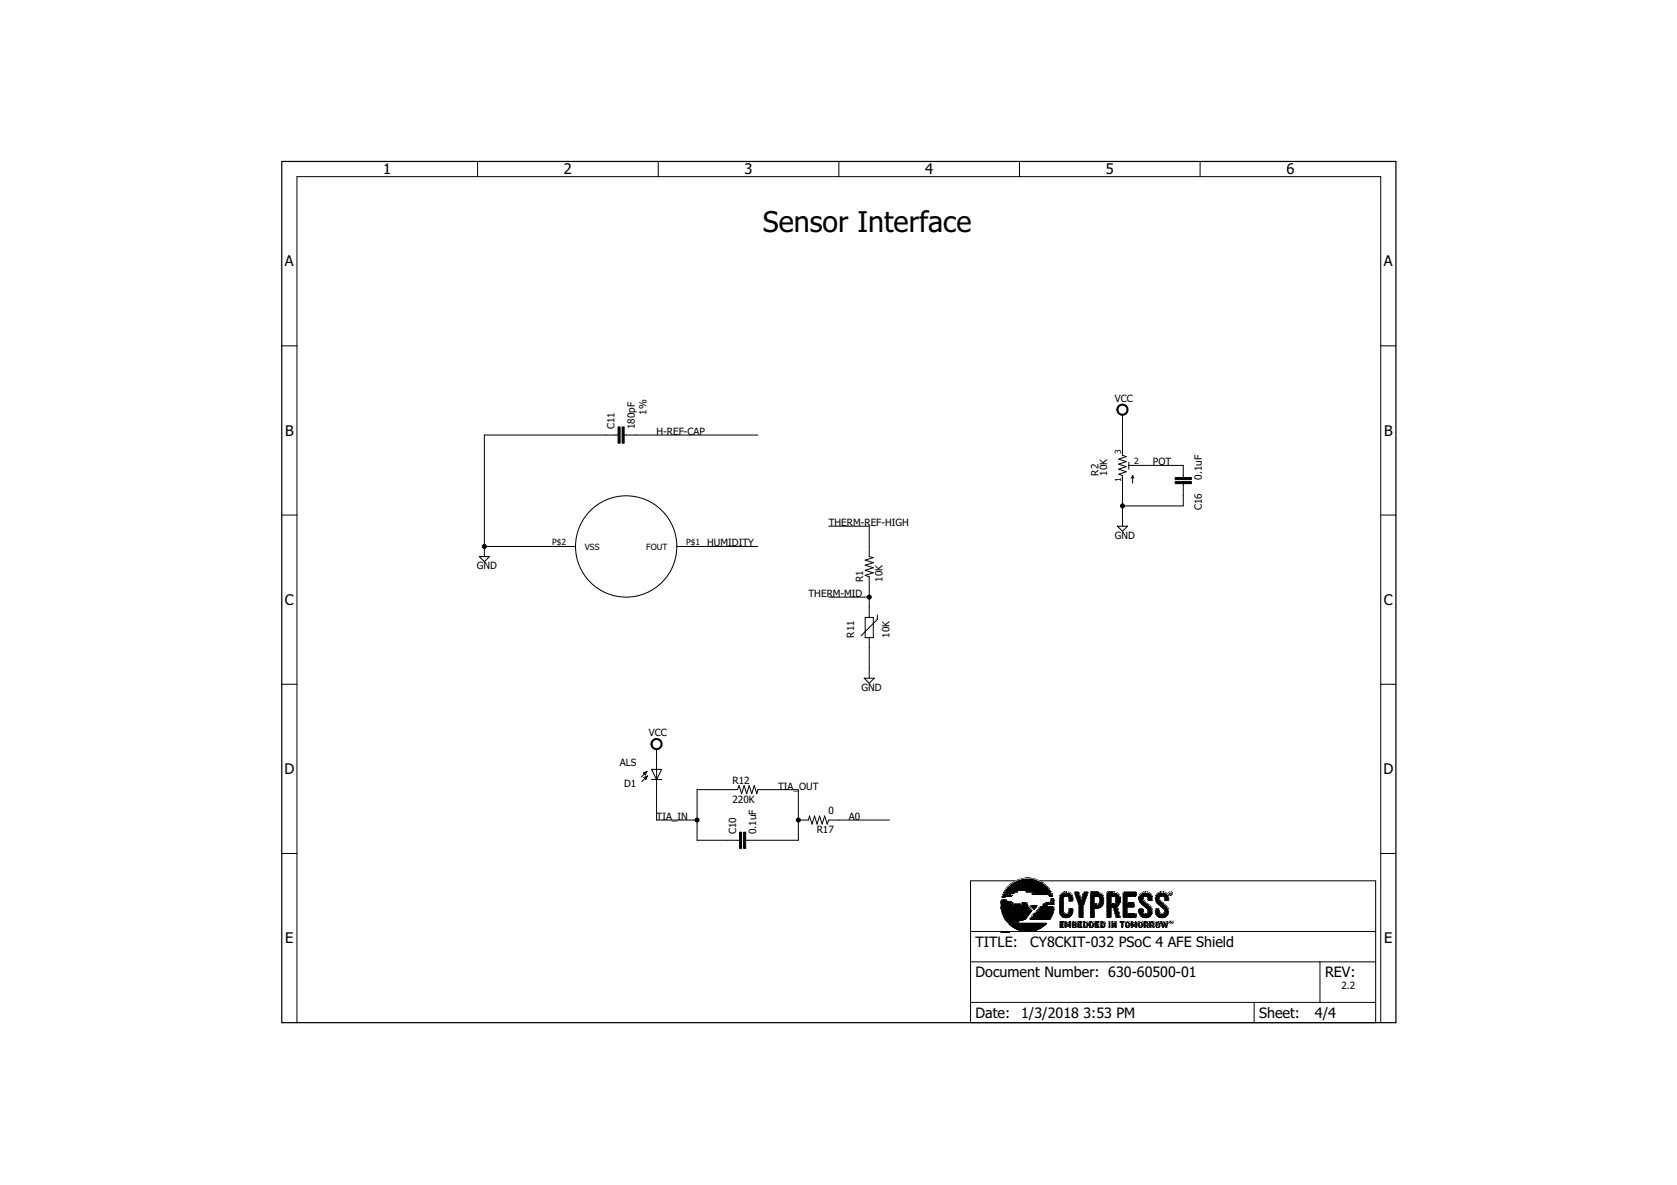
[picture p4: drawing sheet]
<svg xmlns="http://www.w3.org/2000/svg" width="841mm" height="594mm" viewBox="0 0 841 594" stroke-linecap="round" stroke-linejoin="round" font-family="sans-serif">
<g fill="none" stroke="#000" stroke-width=".5">
<path d="M240 81v8M330 81v8M421 81v8M511 81v8M602 81v8M141 173h8M692 173h8M310 218h-67v61M313 218h67M563 208v20l2 1-4 1 4 1-4 2 4 1-4 1 4 1-4 2h2v26M566 233h27v6M568 238v4"/>
<path d="M568 238l1 2M568 238l-1 2M141 258h8M593 242v12h-30M692 258h8M243 274h46M339 274h41M416 264h20v15l2 1-4 1 4 1-4 1 4 2-4 1 4 1-4 1 2 1v21M416 299h20M436 320v20M141 343h8M692 343h8"/>
<path d="M329 376v10M323 387h1v2zM323 390l2-1-1 2zM324 387l-2 3M325 389l-3 3M329 391v20h21M400 411h5l1-2 1 4 1-4 2 4 1-4 1 4 2-4 1 4 1-2h30M141 428h8M371 421h-21v-25h20l1-2 1 4 1-4 1 4 2-4 1 4 1-4 2 4v-2h20v25h-26M692 428h8M487 442h203v71h-203zM487 467h203"/>
<path d="M502 467h.1M502 467h1M503 467h.1M504 467h.1M504 467h-1M505 467h.1M506 467h.1M506 467h-4M487 482h203M662 482v21M149 513v-424h543v424M487 503h203"/>
<path d="M629 503v10"/>
</g>
<g fill="none" stroke="#000" stroke-width=".51">
<path d="M566 232v3M240 279h5l-2 3zM560 264h5l-2 2zM434 310h4v10h-4zM440 308v3l-8 8M433 340h5l-2 3zM327 386h5l-3 5zM327 391h5M329 386v5"/>
<circle cx="314" cy="274" r="25"/>
</g>
<g fill="#000" stroke="#000" stroke-width=".5">
<path d="M310 214h1v8h-1zM312 214h1v8h-1zM589 239h8v1h-8zM589 241h8v1h-8zM371 417h1v8h-1zM373 417h1v8h-1zM502 454h14zM502 454h13zM502 454h12zM502 454h11zM502 454h6zM502 453l6 1z"/>
<path d="M502 453h6zM502 455h14zM502 453h5zM502 452l5 1zM502 452h5zM502 455h15zM502 454l14 1zM502 452h3zM502 456h15zM502 455l15 1zM502 451h3zM502 456h1z"/>
<path d="M502 457h15zM502 451l3 1zM503 457h14zM503 450h1zM503 458h14zM503 458h13zM503 449h1zM503 449l1 1zM503 456h14zM503 449h4zM503 458l12 1zM503 449h3z"/>
<path d="M503 459h12zM503 459h13zM503 448l3 1zM503 448h3zM503 459l12 1zM503 448h5zM503 448h6zM503 460h12zM503 447l6 1zM504 459h11zM504 448h2zM504 448h5z"/>
<path d="M504 447h5zM504 460h11zM504 447h4zM504 447h6zM504 446h6zM504 449h3zM504 446l6 1zM504 446h23zM504 446h22zM505 446h21zM505 445l21 1zM505 445h21z"/>
<path d="M505 452h2zM505 445h20zM506 445h19zM506 448h2zM506 444h19zM506 448h3zM506 444h18zM506 449h1zM506 444h1zM507 444h17zM507 443h17zM507 443h16z"/>
<path d="M507 453h1zM507 443h1zM508 443h15zM508 442l14 1zM508 442h15zM508 454h4zM508 453h4zM508 442h14zM508 453l4 1zM508 442h1zM508 443h14zM509 442h13z"/>
<path d="M509 442h12zM510 441l11 1zM510 441h11zM510 442h11zM510 441h1zM510 441h10zM510 446h17zM510 446h4zM511 441h9zM511 441h10zM511 441h1zM512 441h7z"/>
<path d="M512 454h2zM512 441h6zM512 453h1zM512 453h2zM512 453l2 1zM512 453h3zM513 441h5zM513 441h1zM513 440h1zM513 453h2zM514 453h1zM514 441h1z"/>
<path d="M514 440h1zM514 440l1 1zM514 446h12zM514 447h13zM514 447h12zM514 446l13 1zM514 446h13zM515 440h1zM515 441h1zM516 440v1zM516 440l1 1zM516 440h1z"/>
<path d="M516 441h1zM517 454h3zM517 460h10zM517 440l1 1zM518 459h9zM518 455h1zM518 455h2zM518 454l2 1zM518 448h8zM518 448h9zM518 448h10zM518 460h9z"/>
<path d="M518 459l9 1zM518 459h10zM518 458l10 1zM518 458h10zM518 456h1zM518 441h1zM518 447l9 1zM518 447h9zM519 458h9zM519 448h8zM519 447h8zM519 441h1z"/>
<path d="M520 458h8zM520 457h8zM520 441h1zM520 456h8zM520 456h9zM521 456h7zM521 456h8zM521 455h7zM521 455h8zM521 455l8 1zM522 455h6zM523 454h2z"/>
<path d="M523 453h2zM523 453l2 1zM524 453h5zM524 453h3zM524 453h4zM524 453h2zM526 449h2zM526 448h2zM526 448l2 1zM526 453h3zM527 453h2zM527 453h1z"/>
<path d="M527 452h2zM527 452h1zM527 452l1 1zM527 451h1zM527 451h2zM527 451l2 1zM531 457h2zM531 456h2zM531 455l2 1zM531 455h2zM531 454l2 1zM531 454h2z"/>
<path d="M531 453l2 1zM531 453h2zM531 452l2 1zM531 452h2zM531 451l2 1zM531 451h2zM531 450h2zM531 458h3zM531 458h2zM531 450h3zM531 449l3 1zM531 449h3z"/>
<path d="M532 450h1zM532 458h2zM532 449h2zM532 458h6zM532 458h1zM532 449h6zM532 457h1zM532 458v1zM532 458h5zM532 449h5zM532 459h5zM532 448h5z"/>
<path d="M532 448l5 1zM532 458l6 1zM533 459h4zM533 448h4zM533 459h3zM533 460h3zM533 448h3zM533 447l1 1zM533 459l3 1zM534 460h1zM534 447v1zM534 447h1z"/>
<path d="M534 447h2zM534 447l2 1zM535 447h1zM535 460h1zM535 458h1zM535 449h1zM536 458h2zM536 449h2zM536 450h2zM536 457h2zM536 449l2 1zM536 456h2z"/>
<path d="M536 452h2zM536 451l2 1zM536 451h2zM536 459h1zM539 447l2 1zM539 448h2zM539 449h2zM539 447h2zM539 448l2 1zM539 449h3zM540 449h1zM540 449h2z"/>
<path d="M540 450h1zM540 449l2 1zM540 450h2zM540 451h2zM540 451h4zM540 451l4 1zM540 452h4zM541 452h3zM541 451h3zM541 451h1zM541 453h3zM541 452l3 1z"/>
<path d="M541 453h2zM541 453l2 1zM541 454h2zM541 460h2zM541 459l2 1zM541 459h2zM541 458l2 1zM541 458h2zM541 457h2zM541 456h2zM541 455l2 1zM541 455h2z"/>
<path d="M541 454l2 1zM542 451h2zM542 450h2zM543 450h2zM543 450h1zM543 449l2 1zM543 449h2zM543 448h2zM543 448l2 1zM543 447l3 1zM544 448h1zM544 448h2z"/>
<path d="M544 447h2zM547 460h2zM547 459l2 1zM547 459h2zM547 458l2 1zM547 458h2zM547 457h2zM547 456h2zM547 455l2 1zM547 455h2zM547 455h3zM547 455h4z"/>
<path d="M547 455h5zM547 454l5 1zM547 454h5zM547 454h6zM547 453h2zM547 452l2 1zM547 452h2zM547 451l2 1zM547 451h2zM547 450h2zM547 449l2 1zM547 449h2z"/>
<path d="M547 449h6zM547 448l6 1zM547 448h5zM547 447l3 1zM547 447h4zM547 454h2zM547 453l2 1zM547 448h6zM547 447h3zM549 453l1 1zM549 449h2zM549 453h1z"/>
<path d="M549 449h1zM549 454h2zM550 453l3 1zM550 449h1zM551 453h2zM551 454h2zM551 449h2zM551 455h1zM551 447v1zM551 449l2 1zM551 450h2zM551 452l2 1z"/>
<path d="M551 452h2zM551 451l2 1zM551 451h2zM552 453h1zM552 452h1zM552 450h1zM552 448h1zM555 455h2zM555 454h5zM555 454h6zM555 453h2zM555 449h2z"/>
<path d="M555 449h6zM555 448h6zM555 448h5zM555 460h2zM555 459l2 1zM555 459h2zM555 458l2 1zM555 458h2zM555 457h2zM555 456h2zM555 455l2 1zM555 454l2 1z"/>
<path d="M555 453l6 1zM555 453h6zM555 452l2 1zM555 452h2zM555 451l2 1zM555 451h2zM555 450h2zM555 449l2 1zM555 448l6 1zM555 447l1 1zM555 447h4zM556 460h1z"/>
<path d="M556 447h3zM556 447l4 1zM556 447h2zM557 454l1 1zM557 455h1zM557 449h2zM557 453h4zM557 453h1zM558 453h1zM558 455h2zM558 454l2 1zM559 455h2z"/>
<path d="M559 455h1zM559 455l2 1zM559 456h2zM559 456h1zM559 453h2zM559 457h2zM559 449h2zM559 458h2zM559 449h3zM559 449l3 1zM559 459h2zM559 458l2 1z"/>
<path d="M559 450h1zM559 453h3zM560 459h1zM560 458h1zM560 453h2zM560 452h1zM560 449h1zM560 459h2zM560 453h1zM560 452l1 1zM560 459l1 1zM560 450h2z"/>
<path d="M560 460h1zM560 452h2zM560 451l2 1zM560 451h2zM560 450h1zM560 460h2zM563 460h7zM563 459l7 1zM563 459h7zM563 458l7 1zM563 458h7zM563 458h6z"/>
<path d="M563 458h2zM563 457h2zM563 456h2zM563 455l2 1zM563 455h2zM563 455h3zM563 454l3 1zM563 454h3zM563 454h6zM563 453l6 1zM563 453h6zM563 453h2z"/>
<path d="M563 453h3zM563 452l2 1zM563 452h2zM563 451l2 1zM563 451h2zM563 450h2zM563 449l2 1zM563 449h2zM563 449h7zM563 449h6zM563 448l7 1zM563 448h7z"/>
<path d="M564 460h5zM564 447h5zM564 460h6zM564 447h6zM564 447l6 1zM565 458h5zM565 449h5zM565 453h4zM566 453h3zM566 458h3zM566 455h3zM566 449h3z"/>
<path d="M566 454h3zM566 454l3 1zM571 457h2zM571 456h2zM571 451h2zM571 450h2zM571 458h2zM571 449h3zM571 458h3zM571 449l3 1zM571 451l2 1zM571 452h2z"/>
<path d="M571 458h7zM571 452h3zM571 449h7zM572 449h6zM572 458h5zM572 452h2zM572 449h5zM572 459h5zM572 452l2 1zM572 448h5zM572 458l5 1zM572 453h3z"/>
<path d="M572 452h3zM572 448l5 1zM572 453h4zM573 459h4zM573 453h2zM573 448h4zM573 459h3zM573 459l3 1zM573 460h3zM573 453h3zM573 448h3zM573 453l3 1z"/>
<path d="M573 460h2zM573 454h3zM573 452h1zM573 460h1zM573 447l2 1zM573 447h1zM574 454h2zM574 447h1zM574 454h3zM574 460h1zM574 454v1zM574 455h3z"/>
<path d="M575 455h2zM575 454l2 1zM575 447l1 1zM575 460h1zM575 449h3zM575 447h1zM575 458h3zM575 449h1zM575 456h2zM575 455l2 1zM575 456h3zM576 458h2z"/>
<path d="M576 455h1zM576 456h2zM576 449l2 1zM576 450h2zM576 449h2zM576 457h2zM576 451h2zM576 448h1zM576 454h1zM577 455l1 1zM579 457h2zM579 456h2z"/>
<path d="M579 450h2zM579 451h2zM580 458h1zM580 457h1zM580 456h1zM580 451h2zM580 451h1zM580 450h1zM580 450h2zM580 458h2zM580 452h2zM580 449h2z"/>
<path d="M580 458h6zM580 449h6zM580 451l2 1zM580 452h3zM580 449l2 1zM580 459h5zM580 452l3 1zM580 448h1zM580 453h3zM580 458l5 1zM580 448l6 1zM580 448h5z"/>
<path d="M580 449h5zM581 453h2zM581 448h4zM581 448h3zM581 459h4zM581 453h3zM581 459h3zM581 459l3 1zM581 460h3zM581 460h2zM581 454h3zM581 450h1z"/>
<path d="M581 454h1zM581 447l2 1zM582 453h2zM582 453l2 1zM582 454h2zM582 454h3zM582 447h1zM582 460h1zM582 455h3zM583 455h2zM583 454l2 1zM583 447h1z"/>
<path d="M583 460h1zM583 447l1 1zM583 455h3zM583 458h3zM583 455l3 1zM583 449h3zM584 455h2zM584 458h2zM584 449h2zM584 456h2zM584 450h2zM584 449l2 1z"/>
<path d="M584 457h2zM584 451h2zM584 459h1zM584 454h1zM584 448h1zM504 460l11 1zM504 461h9zM505 461l6 1zM505 461h6zM505 461h8zM505 462h6zM506 463h19z"/>
<path d="M506 463h18zM506 463l18 1zM507 463h17zM507 464h17zM507 464h1zM507 464h16zM508 465h15zM508 465h14zM508 464h15zM508 464l15 1zM508 465h1zM509 465h13z"/>
<path d="M509 465h1zM509 465l1 1zM510 465h11zM510 466h11zM510 465l11 1zM510 466h10zM511 466h9zM511 461l2 1zM511 461h2zM511 466h1zM512 467h6zM512 466h6z"/>
<path d="M513 466h5zM513 467h1zM513 461h1zM514 467h1zM514 467h2zM515 467h1zM515 467h2zM516 467h1zM517 461h9zM517 460l10 1zM517 461h10zM517 467h1z"/>
<path d="M518 466h1zM519 466h1zM520 466h1zM521 465h1zM522 465h1zM531 465h2zM531 464h1zM531 463h1zM531 463h2zM531 462h1zM531 462h2zM532 465h1z"/>
<path d="M532 464v1zM532 463v1zM532 462v1zM532 462h1zM532 463h1zM532 463l1 1zM532 464l1 1zM532 464h1zM534 463h1zM534 462l1 1zM534 462h1zM534 465h1z"/>
<path d="M534 464l1 1zM534 464h1zM534 463l1 1zM535 464h1zM536 463h1zM536 462l1 1zM536 462h1zM536 465h1zM536 464l1 1zM536 464h1zM536 463l1 1zM538 465h2z"/>
<path d="M538 464v1zM538 464h1zM538 463h2zM538 463h1zM538 462v1zM538 462h1zM538 462h2zM538 465h1zM538 463l1 1zM538 464l1 1zM539 465h1zM539 464h1z"/>
<path d="M539 463h1zM539 464l1 1zM541 465h2zM541 464v1zM541 462h2zM541 464h1zM541 463h1zM541 462v1zM541 463l1 1zM541 464l2 1zM541 464h2zM543 465h2z"/>
<path d="M543 464l1 1zM543 464h1zM543 463l1 1zM543 463h1zM543 462l1 1zM543 462h1zM543 462h2zM544 464l1 1zM544 464h1zM544 462h1zM545 464v1zM545 464h1z"/>
<path d="M545 463h1zM545 463l1 1zM546 465h2zM546 464l1 1zM546 464h1zM546 463l1 1zM546 463h1zM546 462h1zM546 462h2zM546 465h1zM547 465h1zM547 462h1z"/>
<path d="M547 464l1 1zM547 464h1zM548 464v1zM548 464h1zM548 463h1zM548 462v1zM549 465h2zM549 464h2zM549 464h1zM549 463l2 1zM549 463h1zM549 463h2z"/>
<path d="M549 462l1 1zM549 462h1zM549 462h2zM550 462h1zM550 464h1zM550 463h1zM550 465h1zM550 464l1 1zM552 465h1zM552 462h1zM552 464l1 1zM552 464h1z"/>
<path d="M552 463l1 1zM552 463h1zM552 462l1 1zM552 465h2zM553 464h1zM553 462h1zM553 465h1zM553 464l1 1zM553 463h1zM554 463v1zM556 465h1zM556 464l1 1z"/>
<path d="M556 464h1zM556 463l1 1zM556 463h1zM556 462l1 1zM556 462h1zM558 463h1zM558 464v1zM558 463v1zM558 462v1zM558 464h1zM559 464h1zM559 465h1z"/>
<path d="M559 464l1 1zM559 463h1zM559 462l1 1zM559 462h1zM562 462h2zM562 462h1zM562 465h1zM562 464l1 1zM562 464h1zM562 463l1 1zM562 463h1zM562 462l1 1z"/>
<path d="M563 462h1zM564 463h1zM564 464h1zM564 463l1 1zM565 462v1zM565 462h1zM565 464l1 1zM565 465h1zM566 464h1zM566 463h1zM566 463l1 1zM566 462v1z"/>
<path d="M567 465h1zM567 463h1zM567 462h1zM567 464l1 1zM567 464h1zM567 463l1 1zM567 462l1 1zM568 463h1zM568 464h1zM569 463v1zM569 463h1zM569 462l1 1z"/>
<path d="M569 462h1zM570 464v1zM570 463v1zM571 463v1zM571 463h1zM571 462l1 1zM571 464h1zM571 465h1zM571 462h2zM571 462h1zM571 465h2zM572 464v1z"/>
<path d="M572 462h1zM572 465h1zM572 464l1 1zM572 464h1zM572 463h1zM572 463l1 1zM574 463v1zM574 462h1zM574 464v1zM574 464h1zM574 463h1zM574 462v1z"/>
<path d="M575 463v1zM575 462h1zM575 464h1zM575 463h1zM575 465h1zM575 462l1 1zM577 463v1zM577 464v1zM577 464h1zM577 463h1zM577 462v1zM577 462h1z"/>
<path d="M577 463h2zM577 464h2zM578 462h1zM578 463l1 1zM578 463h1zM578 464h1zM578 465h1zM578 462l1 1zM580 463v1zM580 462v1zM580 462h1zM580 465h1z"/>
<path d="M580 464h1zM580 464l2 1zM581 463h1zM581 464h1zM581 462l1 1zM581 463l1 1zM582 462h1zM582 463h1zM582 462l1 1zM583 464h1zM583 464l1 1zM583 465h1z"/>
<path d="M583 463h1zM584 463h1zM584 463l1 1zM584 464h1zM584 464l1 1zM585 463v1zM585 463h1zM585 462h1zM585 462l1 1z"/>
</g>
<path d="M141 81h559v432h-559z" fill="none" stroke="#000" stroke-width=".61"/>
<g fill="#000" stroke="#000" stroke-width=".5">
<path d="M561 204a2.8 2.8 0 0 1 4 0 2.8 2.8 0 0 1-1 4 2.8 2.8 0 0 1-4-3h1a2.3 2.3 0 0 1 3-2 2.3 2.3 0 0 1 0 4 2.3 2.3 0 0 1-3-1l-1-1z" fill-rule="evenodd"/>
<path d="M327 371a2.8 2.8 0 0 1 5 0 2.8 2.8 0 0 1-2 5 2.8 2.8 0 0 1-4-3h1a2.3 2.3 0 0 1 3-2 2.3 2.3 0 0 1 1 4 2.3 2.3 0 0 1-4-2h-1z" fill-rule="evenodd"/>
<circle cx="563" cy="254" r="1"/>
<circle cx="243" cy="274" r="1"/>
<circle cx="436" cy="299" r="1"/>
<circle cx="350" cy="411" r="1"/>
<circle cx="400" cy="411" r="1"/>
</g>
<text font-size="14.4" x="383" y="117">Sensor Interface</text>
<g font-size="7.4">
<text x="192" y="87">1</text>
<text x="283" y="87">2</text>
<text x="373" y="87">3</text>
<text x="464" y="87">4</text>
<text x="555" y="87">5</text>
<text x="645" y="87">6</text>
<text x="143" y="134">A</text>
<text x="694" y="134">A</text>
<text x="143" y="218">B</text>
<text x="694" y="218">B</text>
<text x="143" y="303">C</text>
<text x="694" y="303">C</text>
<text x="143" y="388">D</text>
<text x="694" y="388">D</text>
<text x="143" y="473">E</text>
<text x="694" y="473">E</text>
</g>
<g font-size="7.2">
<text x="489" y="475">TITLE:</text>
<text x="517" y="475">CY8CKIT-032 PSoC 4 AFE Shield</text>
<text x="489" y="490">Document Number: 630-60500-01</text>
<text x="665" y="490">REV:</text>
<text x="489" y="510">Date:</text>
<text x="512" y="510">1/3/2018</text>
<text x="543" y="510">3:53 PM</text>
<text x="631" y="510">Sheet:</text>
<text x="659" y="510">4/4</text>
</g>
<g font-size="5">
<text x="559" y="202">VCC</text>
<text x="324" y="208" transform="rotate(-90 324 208)">1%</text>
<text x="308" y="215" transform="rotate(-90 308 215)">C11</text>
<text x="318" y="215" transform="rotate(-90 318 215)">180pF</text>
<text x="329" y="218">H-REF-CAP</text>
<text x="578" y="233">POT</text>
<text x="551" y="238" transform="rotate(-90 551 238)">R2</text>
<text x="555" y="238" transform="rotate(-90 555 238)">10K</text>
<text x="603" y="240" transform="rotate(-90 603 240)">0.1uF</text>
<text x="603" y="256" transform="rotate(-90 603 256)">C16</text>
<text x="416" y="264">THERM-R</text>
<text x="437" y="264">EF-HIGH</text>
<text x="355" y="274">HUMIDITY</text>
<text x="559" y="270">GND</text>
<text x="239" y="285">GND</text>
<text x="433" y="292" transform="rotate(-90 433 292)">R1</text>
<text x="443" y="292" transform="rotate(-90 443 292)">10K</text>
<text x="405" y="299">THERM-MID</text>
<text x="428" y="320" transform="rotate(-90 428 320)">R11</text>
<text x="446" y="320" transform="rotate(-90 446 320)">10K</text>
<text x="432" y="346">GND</text>
<text x="325" y="369">VCC</text>
<text x="311" y="384">ALS</text>
<text x="313" y="394">D1</text>
<text x="367" y="393">R12</text>
<text x="390" y="396">TIA_OUT</text>
<text x="367" y="402">220K</text>
<text x="329" y="411">TIA_IN</text>
<text x="415" y="408">0</text>
<text x="426" y="411">A0</text>
<text x="369" y="418" transform="rotate(-90 369 418)">C10</text>
<text x="379" y="418" transform="rotate(-90 379 418)">0.1uF</text>
<text x="410" y="418">R17</text>
<text x="673" y="496">2.2</text>
</g>
<g font-size="4.3">
<text x="562" y="228" transform="rotate(-90 562 228)">3</text>
<text x="569" y="233">2</text>
<text x="562" y="241" transform="rotate(-90 562 241)">1</text>
<text x="277" y="273">P$2</text>
<text x="293" y="275">VSS</text>
<text x="324" y="275">FOUT</text>
<text x="344" y="273">P$1</text>
</g>
</svg>
